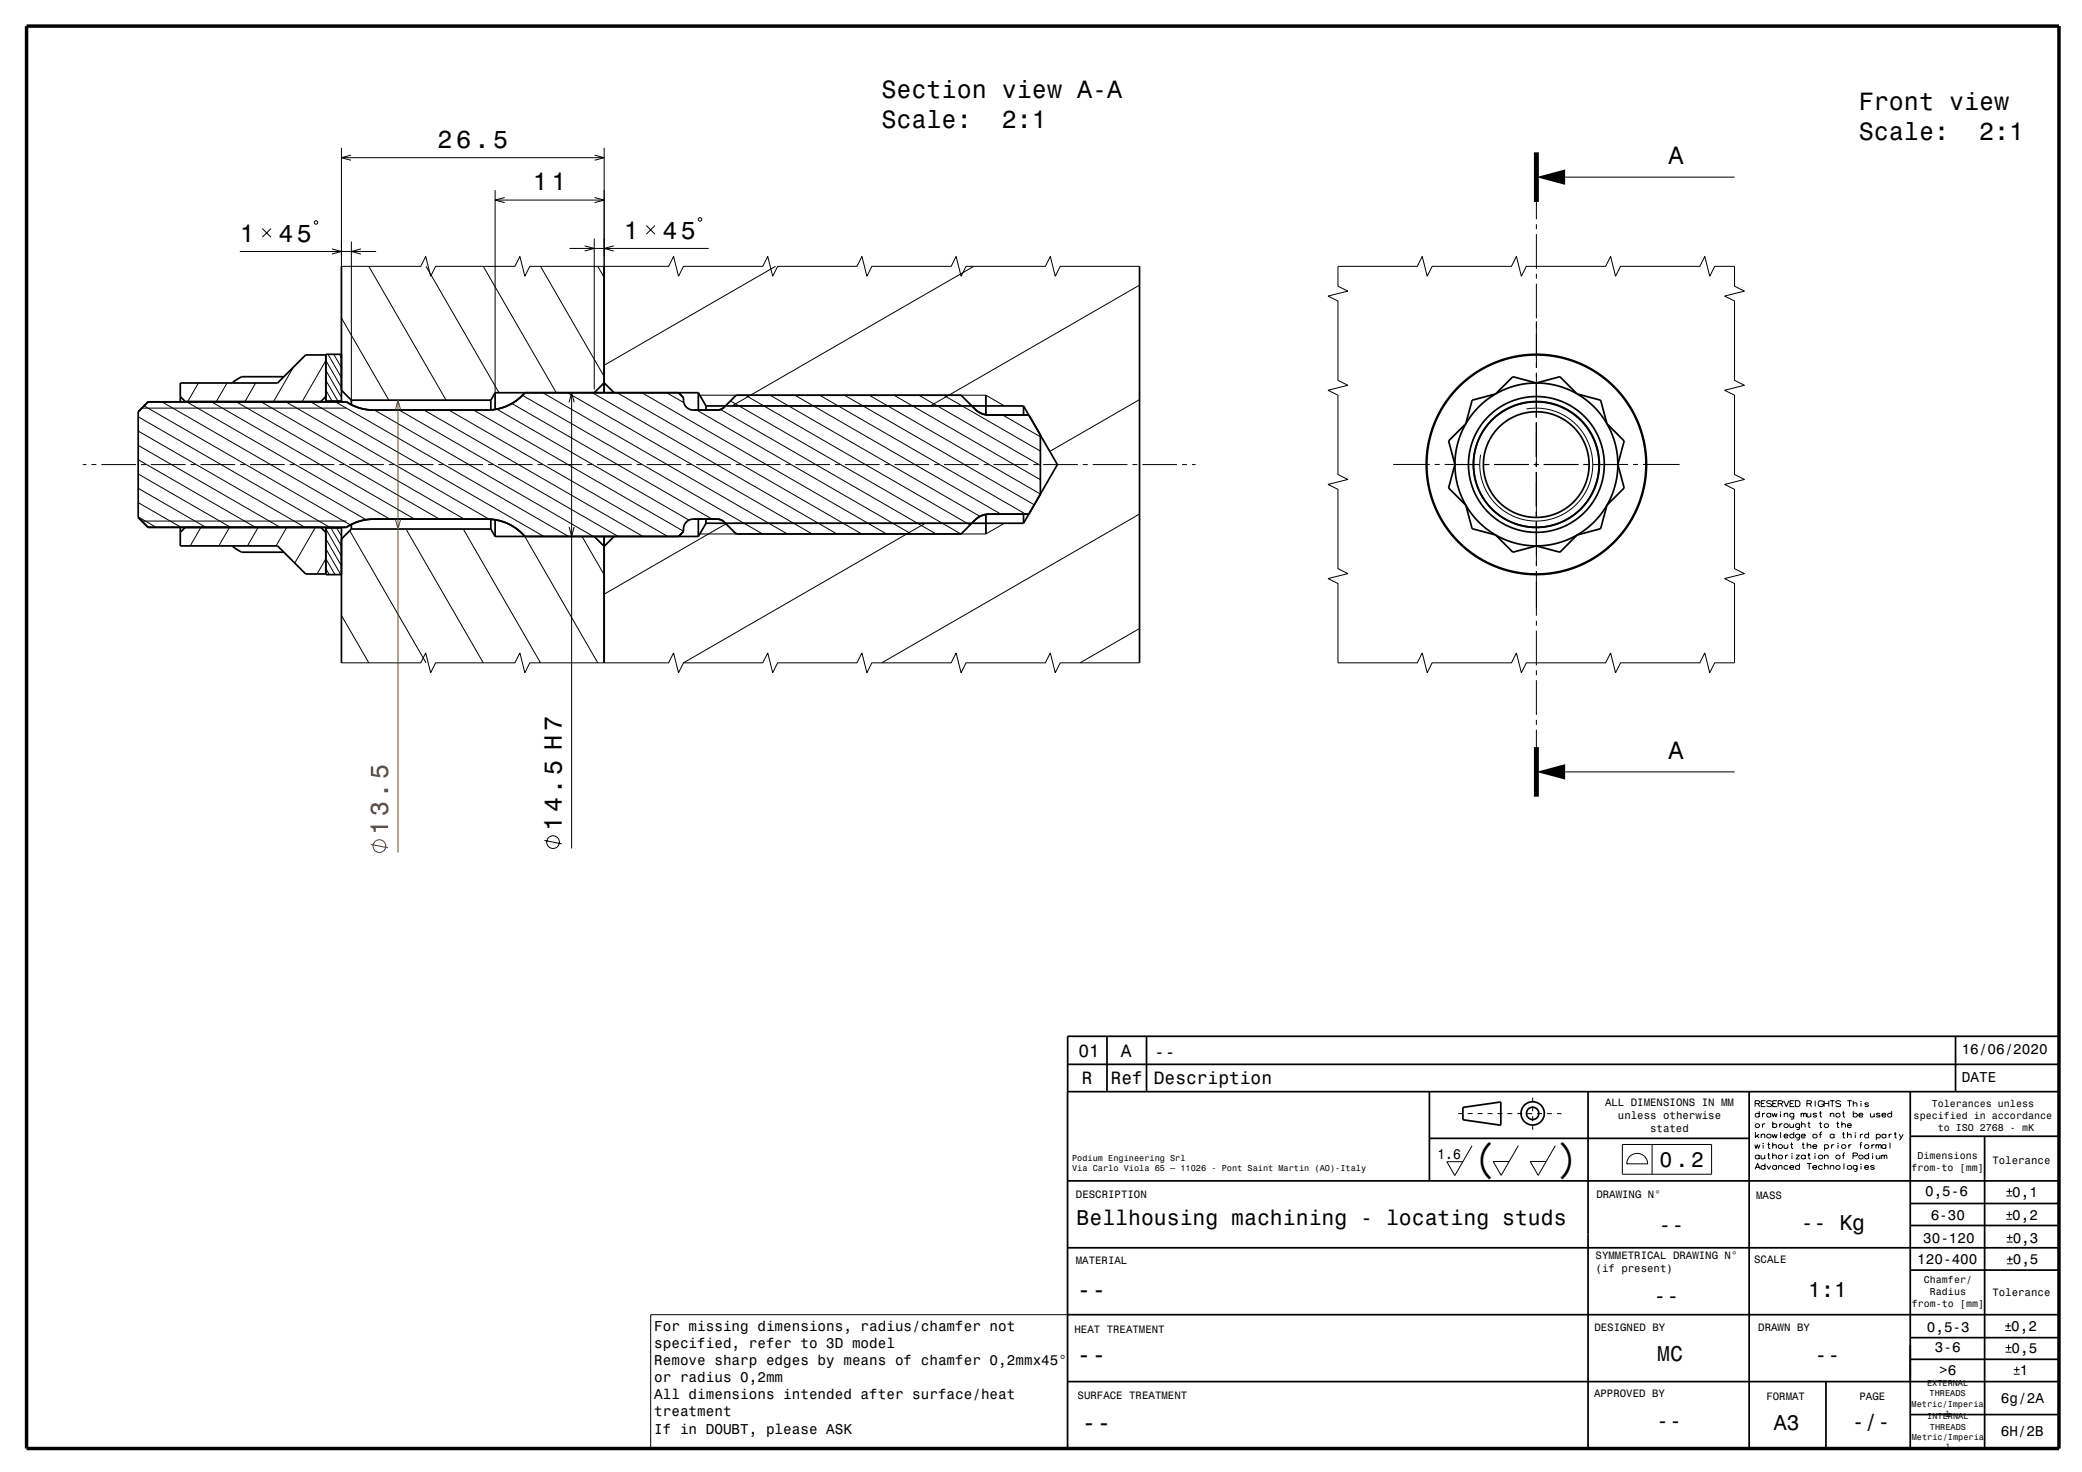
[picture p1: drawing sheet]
<svg xmlns="http://www.w3.org/2000/svg" width="420mm" height="297mm" viewBox="0 0 420 297" stroke-linecap="round" stroke-linejoin="round" font-family="sans-serif">
<g fill="none" stroke="#000" stroke-width=".2">
<path d="M68.9 29.8v48.8M68.9 31.8h53M70.8 31.3l-1.9 .5 1.9 .5M99.9 38.4v41.3M101.8 39.8l-1.9 .6 1.9 .5M119.9 31.3l2 .5-2 .5M119.9 39.8l2 .6-2 .5M121.9 29.8v46.8M315.7 35.7h34.2M48.4 50.7h27.5M52.9 46.1l1.8 1.8M54.7 46.1l-1.8 1.8"/>
<path d="M63.6 44.5h.3l.2 .3v.2l-.2 .2h-.3l-.2-.2v-.2zM66.9 50.2l2 .5-2 .6M68.9 53.7h16l1-2 1 4 1-2h16l1-2 1 4 1-2h28l1-2 1 4 1-2h16l1-2 1 4 1-2h16l1-2 1 4 1-2h16l1-2 1 4 1-2h16l1-2 1 4 1-2h16M70.9 48.7v31.9M72.8 50.2l-1.9 .5 1.9 .6M74.4 53.7l15.6 27M85.9 53.7l14.8 25.5M97.5 53.7l14.7 25.5M99.9 40.4h22M109 53.7l12.9 22.3M114.9 50.1h28.1M117.9 49.6l2 .5-2 .5"/>
<path d="M119.9 48.1v30.5M120.6 53.7l1.3 2.3M123.8 49.6l-1.9 .5 1.9 .5M130.4 45.5l1.7 1.8M132.1 45.5l-1.7 1.8M140.9 44.2l.2-.3h.2l.3 .3v.2l-.3 .2h-.2l-.2-.2zM156.4 53.7l-34.5 20M196.4 53.7l-48.7 28.2M229.9 57.5l-42.2 24.4M269.9 53.7h16l1-2 1 4 1-2h16l1-2 1 4 1-2h16l1-2 1 4 1-2h16l1-2 1 4 1-2h4v4l2 1-4 1 2 1v16l2 1-4 1 2 1v16l2 1-4 1 2 1v16l2 1-4 1 2 1v16h-4l-1 2-1-4-1 2h-16l-1 2-1-4-1 2h-16l-1 2-1-4-1 2h-16l-1 2-1-4-1 2h-16v-16l-2-1 4-1-2-1v-16l-2-1 4-1-2-1v-16l-2-1 4-1-2-1v-16l-2-1 4-1-2-1zM309.9 40.7v3.5M309.9 45.2v1"/>
<path d="M309.9 47.2v7M309.9 55.2v1M309.9 57.2v7M40 77.3l-2.1 3.7M45.8 77.3l-2.2 3.7M51.6 77.3l-2.2 3.7M59.2 74.1l-4 6.9M65.7 72.7l3.2 5.5M65.7 74.7l3.2 5.5M65.7 76.7l2.4 4.2M65.7 78.7l1.3 2.2M65.7 72.8l-4.7 8.2"/>
<path d="M66.2 71.5l2.7 4.7M67.3 71.5l1.6 2.7M68.5 71.5l.4 .7M68.9 64.2l9.5 16.5M105.4 79.8l48.4 27.9M109.5 79.2l49.3 28.5M114.5 79.2l49.3 28.5M115.3 79.2v92M119.5 79.2l49.3 28.5M124.5 79.2l49.3 28.5M129.5 79.2l49.3 28.5M134.5 79.2l3.4 2"/>
<path d="M141.2 79.7h57.7M150.3 79.7l45.4 26.2M155.3 79.7l42.4 24.5M160.3 79.7l41.6 24M165.3 79.7l41.6 24M170.3 79.7l38.4 22.2M175.3 79.7l34.6 20M180.3 79.7l29.6 17.1M185.3 79.7l24.6 14.2M190.3 79.7l19.6 11.3M198.9 79.7v4M198.9 79.7l3.7 2.2"/>
<path d="M309.9 77.3v4.9M309.9 64.8v9.4M309.9 75.2v9M16.7 93.7h.7M18.4 93.7h1M20.4 93.7h7M27.9 84.1l38.6 22.3M27.9 87l33.6 19.4M27.9 89.9l28.6 16.5M27.9 92.7l23.6 13.7M27.9 95.6l18.6 10.8M27.9 98.5l13.6 7.9"/>
<path d="M28.4 93.7h1M28.6 82.3h41.3M29.1 81.9l41.6 24M30.4 93.7h7M32.7 81.1l41.2 23.8M37.7 81.1l40.9 23.6M38.4 93.7h1M40.4 93.7h7M42.7 81.1l40.9 23.6M47.7 81.1l40.9 23.6M48.4 93.7h1M50.4 93.7h7"/>
<path d="M52.7 81.1l40.9 23.6M57.7 81.1l41 23.6M58.4 93.7h1M60.4 93.7h7M62.7 81.1l47 27.1M65.7 80.7l.1 .2M67.7 81.1l47 27.1M68.4 93.7h1M70.4 93.7h7M75.5 82.7l44.2 25.5M78.4 93.7h1M80.4 93.7h7"/>
<path d="M80.5 82.7l44.2 25.5M85.5 82.7l44.2 25.5M88.4 93.7h1M90.4 93.7h7M90.5 82.7l44.2 25.5M95.5 82.7l42.4 24.5M98.4 93.7h1M100.2 82.5l38.8 22.4M100.4 93.7h7M103.2 81.4l40.4 23.3M108.4 93.7h1M110.4 93.7h7"/>
<path d="M114.8 81.2l.5-2 .5 2M118.4 93.7h1M120.4 93.7h7M128.4 93.7h1M130.4 93.7h7M138.4 93.7h1M140.4 93.7h7M140.5 82.7l43.3 25M145.3 82.6l43.5 25.1M147.3 80.9l46.5 26.8M147.9 81.9h46M148.4 93.7h1"/>
<path d="M150.4 93.7h7M158.4 93.7h1M160.4 93.7h7M168.4 93.7h1M170.4 93.7h7M178.4 93.7h1M180.4 93.7h7M188.4 93.7h1M190.4 93.7h7M198.4 93.7h1M200.4 93.7h7M202.3 83.7l7.6 4.4"/>
<path d="M207.3 83.7l.4 .3M208.4 93.7h1M210.4 93.7h7M218.4 93.7h1M220.4 93.7h7M228.4 93.7h1M229.9 80.6l-18.1 10.5M230.4 93.7h7M238.4 93.7h1M240.4 93.7h.8M281 93.7h7.4M289.4 93.7h1"/>
<path d="M291.4 93.7h7M293.4 93.7h5M299.4 93.7h1M301.4 93.7h7M307.9 82.5a11.4 11.4 0 0 1 13.4 10.6 11.4 11.4 0 0 1-12.1 12 11.4 11.4 0 0 1-10.5-13.3M309.4 93.7h1M309.9 83.2v1M309.9 85.2v7M309.9 93.2v1M309.9 95.2v7M309.9 85.2v9M309.9 95.2v9"/>
<path d="M311.4 93.7h7M319.4 93.7h1M321.4 93.7h5M321.4 93.7h7M329.4 93.7h1M331.4 93.7h7.4M27.9 101.4l8.6 5M27.9 104.3l3.6 2.1M28.6 105.1h41.3M40.5 106.4l-2.1 3.7M46.3 106.4l-2.2 3.7M52.1 106.4l-2.2 3.7"/>
<path d="M57.8 106.4l-2.1 3.7M63.6 106.4l-4.1 7.2M65.7 106.7l3.2 5.5M65.7 108.7l3.2 5.5M65.7 110.7l3 5.2M65.7 112.7l1.9 3.2M65.7 114.7l.7 1.2M65.7 112.8l-1.7 3M66.8 106.5l2.1 3.7M67.9 106.5l1 1.7M70.5 107.1l15.4 26.6M81.9 106.7l15.6 27"/>
<path d="M93.5 106.7l15.5 27M105.9 108.2l14.7 25.5M114.8 106.3l.5 1.9 .5-1.9M117.4 108.2l4.5 7.8M141.2 107.7h57.7M146.7 105.6l-24.8 14.3M147.9 105.6h46M148 107.3l.8 .4M186.7 105.6l-48.8 28.1M198.9 103.8v3.9M202.6 105.6l-3.7 2.1M229.9 103.7l-52 30"/>
<path d="M309.9 103.2v1M309.9 105.2v5M309.9 105.2v9M309.9 115.2v9M68.9 133.7h16l1-2 1 4 1-2h16l1-2 1 4 1-2h28l1-2 1 4 1-2h16l1-2 1 4 1-2h16l1-2 1 4 1-2h16l1-2 1 4 1-2h16l1-2 1 4 1-2h16M68.9 124.2l5.5 9.5M229.9 126.8l-12 6.9M309.9 125.2v1M309.9 127.2v7M309.9 135.2v1M309.9 137.2v7M309.9 145.2v1"/>
<path d="M309.9 147.2v3.5M315.7 155.7h34.2M109.8 169.6l3.5 .7M294.2 224.7h.9M296.1 224.7h1M296.9 231.2l-3.4 6-1.6-2.8h3.2M298.1 224.7h1M300.1 224.7h1M302.1 224.7h1M304.1 224.7h1M306.1 224.7h1M306.3 231.1l-3.5 6-1.6-2.8h3.2"/>
<path d="M308.1 224.7h1M309.2 221.5v.7M309.2 223.2v1M309.2 225.2v1M309.2 227.2v.7M310.1 224.7h1M312.1 224.7h1M313.8 231.1l-3.5 6-1.6-2.8h3.2M314.1 224.7h.9M327.3 230.9h18v6h-18zM328.9 233.2a2.12 2.12 0 0 1 2.2-.3 2.12 2.12 0 0 1 1.3 1.9h-4.2a2.15 2.15 0 0 1 .7-1.6zM333.3 230.9v6"/>
<path d="M354 230.9l.3 .8 .2-.8 .3 .8 .2-.8M354 235.9l.6-1.2 .5 1.2M354.1 222.7h.7l.2-.4-.3-.2h-.6v1.2M354.1 228.4v1.2M354.2 235.5h.7M354.4 229.2l.5 .4M354.6 222.7l.4 .6M354.9 228.8l-.8 .6M354.9 224.8a.44 .44 0 0 0-.7-.1 .44 .44 0 0 0 0 .6 .44 .44 0 0 0 .7-.1M354.9 233.2a.44 .44 0 0 0-.7-.1 .44 .44 0 0 0 0 .7 .44 .44 0 0 0 .7-.1M354.9 224.2v1.2M354.9 233.1v.7"/>
<path d="M355.3 233.1v.7h.4l.3-.2M355.3 229l.3-.2 .4 .1v.7M355.3 228.8v.8M355.3 222.6h.6M355.6 224.6v.8M355.6 226.7v.8M355.7 230.6h.1M355.7 231v.7M356 233.1v.7M356.1 235.3a.44 .44 0 0 0-.7-.1 .44 .44 0 0 0 0 .7 .44 .44 0 0 0 .7-.1M356.1 234.7v1.2M356.1 224.6l-.4 .1-.1 .2"/>
<path d="M356.1 226.7l-.4 .1-.1 .3M356.2 222.1h-.9v1.2h.9M356.4 235.2l.4 .7 .4-.7M356.6 230.9h.4M356.6 233h.4M356.8 230.5v1l.3 .2M356.8 232.6v1l.3 .2M357.2 224.8a.44 .44 0 0 0-.6-.1 .44 .44 0 0 0 0 .6 .44 .44 0 0 0 .6-.1M357.2 224.6v.8M357.4 222.3l-.4-.2a.43 .43 0 0 0-.6 .3l.8 .4 .2 .3-.2 .1-.4 .1-.4-.2M357.5 224.6l.2 .8 .3-.8 .2 .8 .3-.8M357.5 228.8l.2 .8 .3-.8 .2 .8 .3-.8"/>
<path d="M357.6 226.9a.44 .44 0 0 1 .7-.1 .44 .44 0 0 1 0 .7 .44 .44 0 0 1-.7-.2M357.6 231.1l.3-.2 .4 .1v.7M357.6 233.2l.3-.1h.4v.7M357.6 226.3v1.2M357.6 230.5v1.2M357.6 232.6v1.2M357.6 222.6h.6M358.4 235.3a.44 .44 0 0 0-.7-.1 .44 .44 0 0 0 0 .7 .44 .44 0 0 0 .7-.1M358.4 235.2v.7M358.5 222.1h-.9v1.2h.9M358.7 222.7h.7l.2-.4-.2-.2h-.7v1.2M358.8 235.4l.3-.2h.3l.1 .7"/>
<path d="M358.8 235.2v.7M359 226.7v.8M359.2 224.3h.1M359.2 224.7v.7M359.2 228.4v1.2M359.2 222.7l.4 .6M359.6 226.7l-.4 .1-.2 .3M359.8 222.1l.6 1.2 .5-1.2M359.9 229.2h.8a.42 .42 0 0 0-.5-.4 .42 .42 0 0 0-.3 .6 .42 .42 0 0 0 .6 .2l.2-.2M359.9 230.9l.1 .8h.3l.4-.2M359.9 224.8l.4-.2 .3 .1 .1 .7M359.9 224.6v.8"/>
<path d="M360.2 233.1v.7M360.7 230.9v.8M360.7 235.3a.44 .44 0 0 0-.7-.1 .44 .44 0 0 0 0 .7 .44 .44 0 0 0 .7-.1M360.7 233.1h-.3l-.2 .3M361 235.5l.2 .4h.4l.3-.1M361.1 226.7v.7l.4 .1 .3-.2M361.1 235.3l.5-.1 .3 .3h-.9zM361.1 222.6h.6M361.2 230.9h.5M361.4 230.5v1l.3 .2M361.5 232.7h.1M361.5 233.1v.7"/>
<path d="M361.8 226.7v.8M361.9 224.8a.44 .44 0 0 0-.7-.1 .44 .44 0 0 0 0 .6 .44 .44 0 0 0 .7-.1M361.9 224.6l-.1 1.1h-.5M361.9 229a.44 .44 0 0 0-.7-.1 .44 .44 0 0 0 0 .7 .44 .44 0 0 0 .7-.2M361.9 228.4v1.2M362 222.1h-.9v1.2h.9M362.2 222.1h.5a.64 .64 0 0 1 .4 .6 .64 .64 0 0 1-.4 .6h-.5zM362.3 233.1h.7l-.7 .7h.7M363 226.9a.44 .44 0 0 0-.6-.1 .44 .44 0 0 0 0 .7 .44 .44 0 0 0 .6-.2M363 226.7v1.1l-.6 .1M363 229a.44 .44 0 0 0-.6-.1 .44 .44 0 0 0 0 .7 .44 .44 0 0 0 .6-.2M363 228.8v1.1l-.6 .1"/>
<path d="M363 235.3a.44 .44 0 0 0-.6-.1 .44 .44 0 0 0 0 .7 .44 .44 0 0 0 .6-.1M363 234.7v1.2M363.3 224.8l.3-.2 .3 .2 .3-.2 .2 .8M363.3 224.6v.8M363.4 229.2h.8a.42 .42 0 0 0-.6-.4 .42 .42 0 0 0-.2 .6 .42 .42 0 0 0 .6 .2l.2-.2M363.4 226.9l.3-.2 .4 .1v.7M363.4 226.3v1.2M363.5 230.9h.5M363.7 230.5v1l.4 .2M363.9 224.8v.6M364.2 233.2a.44 .44 0 0 0-.7-.1 .44 .44 0 0 0 0 .7 .44 .44 0 0 0 .7-.1M364.2 233.1v.7"/>
<path d="M364.5 222.7h.7l.2-.4-.2-.2h-.7v1.2M364.5 234.7h.9M364.5 224.6l.1 .7 .4 .1 .3-.2M364.6 231.1l.3-.2 .3 .1 .1 .7M364.6 230.5v1.2M364.7 226.7h.5M364.7 233h.5M364.9 226.3v1l.3 .2M364.9 232.6v1l.3 .2M365 234.7v1.2M365.1 222.7l.3 .6M365.3 224.6v.8"/>
<path d="M365.7 231.3h.8a.42 .42 0 0 0-.5-.3 .42 .42 0 0 0-.3 .6 .42 .42 0 0 0 .6 .1l.2-.2M365.7 235.5l.2 .4h.3l.3-.1M365.7 235.3l.5-.1 .2 .1 .1 .2h-.8zM366.1 232.7h.1M366.1 233.1v.7M366.2 222.1v1.2M366.5 224.8l-.3-.2-.3 .1-.2 .1 .8 .5-.5 .1-.3-.2M367 224.6h.5M367 226.7h.5M367 228.9h.5M367.2 224.2v1l.4 .2M367.2 226.3v1l.4 .2"/>
<path d="M367.5 228.4l-.3 .2v1M367.7 235.3a.44 .44 0 0 0-.7-.1 .44 .44 0 0 0 0 .7 .44 .44 0 0 0 .7-.1M367.9 222.4a.59 .59 0 0 0-.9-.2 .59 .59 0 0 0 0 .9 .59 .59 0 0 0 .9-.1v-.2h-.4M368 222.6h.9M368 222.1v1.2M368.1 231.1a.45 .45 0 0 1 .6-.1 .45 .45 0 0 1 0 .7 .45 .45 0 0 1-.6-.2M368.1 233.2l.3-.1h.3l.1 .7M368.1 235.4l.3-.2h.3l.1 .7M368.1 230.9v1.2M368.1 233.1v.7M368.1 234.7v1.2M368.9 222.1v1.2"/>
<path d="M369.2 222.1h.9M369.2 224.8l.3-.2 .4 .1 .1 .7M369.2 235.4l.3-.2h.4l.1 .7M369.2 224.6v.8M369.2 235.2v.7M369.5 230.9v.8M369.6 222.1v1.2M370 229a.44 .44 0 0 0-.7-.1 .44 .44 0 0 0 0 .7 .44 .44 0 0 0 .7-.2M370 228.8v.8M370 230.9l-.3 .1-.2 .3M370.5 226.7h.5M370.7 226.3v1l.3 .2"/>
<path d="M370.8 230.6h.1M370.8 231v.7M371.3 222.3l-.4-.2a.43 .43 0 0 0-.6 .3l1 .5a.57 .57 0 0 1-1 .2M371.5 226.9l.4-.2 .3 .1 .1 .7M371.5 226.3v1.2M371.7 224.6h.4M371.7 228.8h.4M371.7 233.1h.4M371.9 224.2v1l.3 .2M371.9 228.4v1l.3 .2M372 234.7v1.2M372.2 232.6l-.4 .2v1"/>
<path d="M372.6 222.1h1M372.7 227.1h.8a.42 .42 0 0 0-.6-.4 .42 .42 0 0 0-.2 .6 .42 .42 0 0 0 .6 .2l.2-.2M372.7 229l.3-.2 .4 .1v.7M372.7 228.4v1.2M373 230.9v.8M373.1 222.1v1.2M373.5 230.9l-.3 .1-.2 .3M373.8 233.2h.7l.2-.4-.2-.2h-.7v1.2M373.9 222.7l.3-.2 .3 .1 .1 .7M373.9 224.8a.45 .45 0 0 1 .6-.1 .45 .45 0 0 1 0 .7 .45 .45 0 0 1-.6-.2M373.9 222.1v1.2M373.9 224.2v1.2"/>
<path d="M374.3 228.5h.1M374.3 228.9v.7M374.6 235.3a.44 .44 0 0 0-.6-.1 .44 .44 0 0 0 0 .7 .44 .44 0 0 0 .6-.1M374.6 235.2v1l-.5 .1M375 225h.8a.42 .42 0 0 0-.5-.4 .42 .42 0 0 0-.3 .6 .42 .42 0 0 0 .6 .2l.2-.2M375.2 231h.4M375.3 228.8v.8M375.4 222.2h.1M375.4 234.9h.1M375.4 222.6v.7M375.4 235.2v.7M375.7 230.5l-.4 .2v1"/>
<path d="M375.8 228.8l-.3 .1-.2 .3M376.1 235.5l.2 .4h.4l.3-.1M376.2 235.3l.5-.1 .3 .3h-.9zM377 222.7l-.3-.2h-.4l-.1 .2 .8 .4-.5 .2-.3-.2M377 229a.44 .44 0 0 0-.7-.1 .44 .44 0 0 0 0 .7 .44 .44 0 0 0 .7-.2M377 233.2a.44 .44 0 0 0-.7-.1 .44 .44 0 0 0 0 .7 .44 .44 0 0 0 .7-.1M377 228.4v1.2M377 232.6v1.2M377.3 224.6l.1 .7 .3 .1 .4-.2M377.6 230.9v.8M377.8 232.7h.1M377.8 233.1v.7"/>
<path d="M378.1 224.6v.8M378.1 235.3l-.3-.1-.5 .1 .8 .4-.1 .2h-.4l-.3-.1M378.1 230.9l-.3 .1-.2 .3M378.4 231.2l.3-.3 .3 .3 .3-.3 .2 .8M378.4 230.9v.8M378.5 233.1v.7h.4l.3-.2M378.5 229a.45 .45 0 0 1 .7-.1 .45 .45 0 0 1 0 .7 .45 .45 0 0 1-.7-.2M378.5 228.8v1.2M379 231.2v.5M379.2 233.1v.7M379.3 224.8l-.3-.2-.3 .1-.2 .1 .8 .5-.5 .1-.3-.2M379.6 233.3l.3-.2 .2 .2 .4-.2 .1 .7"/>
<path d="M379.6 233.1v.7M379.6 225h.8a.42 .42 0 0 0-.5-.4 .42 .42 0 0 0-.3 .6 .42 .42 0 0 0 .7 .2l.1-.2M380.1 233.3v.5M380.4 229a.44 .44 0 0 0-.6-.1 .44 .44 0 0 0 0 .7 .44 .44 0 0 0 .6-.2M380.4 231.1a.44 .44 0 0 0-.6-.1 .44 .44 0 0 0 0 .7 .44 .44 0 0 0 .6-.2M380.4 228.8v.8M380.4 230.9v.8M381.1 228.8v.8M381.3 230.5v1.2M381.6 224.8a.44 .44 0 0 0-.7-.1 .44 .44 0 0 0 0 .6 .44 .44 0 0 0 .7-.1M381.6 224.2v1.2M381.6 228.8l-.3 .1-.2 .3"/>
<path d="M382.1 228.8h.5M382.3 228.4v1l.3 .2M383.1 228.8l.4 .8M383.9 228.8l-.5 1-.3 .2M405.3 239.8v1.2M404.7 246h1.2M404.7 245.1h1.2M404.7 241.3h1.2M404.7 240.4h1.2M404.8 250.6h1.2M404.8 249.7h1.2M404.8 255h1.2"/>
<path d="M404.8 254.1h1.2M405.3 244.5v1.2M405.4 249.1v1.2M405.4 253.5v1.2M215.4 265.3h-84.1v27M404.5 268.5h1.2M404.5 267.5h1.2M404.6 272.8h1.2M404.6 271.9h1.2M405.1 266.9v1.2M405.2 271.3v1.2M406.2 277.3h1.2"/>
<path d="M406.2 276.3h1.2M406.8 275.7v1.2"/>
<circle cx="111.6" cy="169.9" r="1.28"/>
<circle cx="354.5" cy="227.1" r=".43"/>
<circle cx="356.8" cy="229.3" r=".43"/>
<circle cx="359.2" cy="231.4" r=".43"/>
<circle cx="359.2" cy="233.5" r=".43"/>
<circle cx="360.3" cy="227.1" r=".43"/>
<circle cx="366.1" cy="229.3" r=".43"/>
<circle cx="367.3" cy="233.5" r=".43"/>
<circle cx="368.4" cy="227.1" r=".43"/>
<circle cx="370.8" cy="225" r=".43"/>
<circle cx="370.8" cy="233.5" r=".43"/>
<circle cx="370.8" cy="235.6" r=".43"/>
<circle cx="371.9" cy="231.4" r=".43"/>
<circle cx="373.1" cy="235.6" r=".43"/>
<circle cx="375.4" cy="233.5" r=".43"/>
<circle cx="376.6" cy="231.4" r=".43"/>
</g>
<g fill="none" stroke="#000" stroke-width=".35">
<path d="M68.9 53.7v27.4M121.9 53.7v25.5M229.9 53.7v80M57.3 76h-8.5l-1.9 1.3M65.7 71.6h-4l-5.7 5.7h-19.6v3.8M68.9 78.7l2 2M68.9 71.5h-3.2v9.6M99.9 79.2h41M99.9 79.2l-.9 1.5M99.9 79.2v3.4M105.9 79.2a10 10 0 0 1-7.6 3.5h-22.9a10 10 0 0 1-5.5-1.6h-40l-2 2v21.3l2 2h40a10 10 0 0 1 5.5-1.7h22.9a10 10 0 0 1 7.6 3.5M119.9 79.2l2-2 2 2"/>
<path d="M136.9 79.2l1 1a2.07 2.07 0 0 0 2 2.5h4.8l.7-.1 .6-.4 2.5-2.5h45.4l2.8 2.9M140.9 79.2l1.5 2.7M140.9 79.2v3.5M198.9 79.7v4M36.4 80l1 1M37.4 81h27.3M37.4 81v.1M64.7 81v.1M65.7 80l-1 1M65.7 80.9h3.2M70.9 80.7h28.1M70.9 80.7v1"/>
<path d="M99 80.7v2M142.4 81.9h64.1M142.4 81.9v.8M196 81.9l.7 .7M196.7 82.6l1 .7 1.4 .4h8.5l2.3 4v12l-2.3 4-8.6 .1-1.2 .3-1.1 .8M206.5 81.9l6.8 11.9-6.8 11.8M206.5 81.9v1.8M297 80.7l4.7-1.2 3.5-3.5 4.7 1.3 4.8-1.3 3.5 3.5 4.7 1.3 1.3 4.7 3.4 3.5-1.2 4.7 1.2 4.8-3.4 3.4-1.3 4.8-4.7 1.2-3.5 3.5-4.8-1.3-4.7 1.3-3.5-3.5-4.7-1.2-1.3-4.8-3.5-3.4 1.3-4.8-1.3-4.7 3.5-3.5zM36.4 106.4v3.7h19.6l5.7 5.7h4M37.4 106.4h.1M37.4 106.4l-1 1M46.9 110.1l1.9 1.3h8.5"/>
<path d="M64.7 106.4h.1M64.7 106.4l1 1M65.7 106.4v9.5h3.2M65.7 106.5h3.2M68.9 106.4v27.3M70.9 105.8v.9M70.9 106.7h28.1M70.9 106.7l-2 2M99 104.8v1.9M99 106.7l.9 1.5M99.9 104.9v3.3M99.9 108.2h41"/>
<path d="M119.9 108.2l2 2 2-2M121.9 108.2v25.5M140.9 104.7v3.5M142.4 105.6l-1.5 2.6M142.4 105.6h64.1M142.4 104.7v.9M196.7 104.9l-2.8 2.8h-45.4l-2.4-2.4-.9-.5-5.3-.1a2.08 2.08 0 0 0-2 2.5l-1 1M196.7 104.9l-.7 .7M198.9 103.8v3.9M206.5 103.7v1.9M215.5 214.7h200.1M223.3 209.1v11.2"/>
<path d="M231.3 209.1v11.1M394.5 209.1v11.2M415.4 206.8v85.5h-200v-72h200M415.4 209.1h-200v11.2M215.4 238.3h200M288.4 220.3v18M288.4 229.7h64.5M295.1 223.4l7.7-1.1v4.7l-7.7-1.1zM320.4 220.3v72M352.9 220.3v72M385.4 220.3v72M385.4 229.3h30"/>
<path d="M400.4 229.3v63M215.4 251.8h200M385.4 247.3h30M385.4 256.3h30M385.4 242.8h30M215.4 265.3h200M215.4 278.8h200M368.4 278.8v13.5M385.4 274.3h30M385.4 269.9h30M385.3 285.4h30"/>
<circle cx="309.9" cy="93.7" r="10.7"/>
<circle cx="309.9" cy="93.7" r="12.7"/>
<circle cx="309.9" cy="93.7" r="22.2"/>
<circle cx="309.9" cy="93.7" r="16.4"/>
<circle cx="309.9" cy="93.7" r="22.1"/>
<circle cx="309.9" cy="93.7" r="13.7"/>
<circle cx="309.2" cy="224.6" r="1.25"/>
<circle cx="309.2" cy="224.6" r="2.35"/>
</g>
<path d="M5.4 5.3h410v287h-410z" fill="none" stroke="#000" stroke-width=".7" stroke-linecap="butt"/>
<path d="M309.9 30.7v10M309.9 150.7v10" fill="none" stroke="#000" stroke-width="1" stroke-linecap="butt"/>
<g fill="#000">
<path d="M309.9 35.7l5.8-1.5v3.1z" fill-rule="evenodd"/>
<path d="M309.9 155.7l5.8-1.5v3.1z" fill-rule="evenodd"/>
</g>
<g fill="none" stroke="#804000" stroke-width=".2">
<path d="M79.8 82.7l.5-2 .5 2M80.3 80.7v91.3M79.8 104.8l.5 1.9 .5-1.9M74.8 170.4l3.5 .7"/>
<circle cx="76.5" cy="170.7" r="1.28"/>
</g>
<g font-size="8.9">
<text x="298.4" y="237.2">(</text>
<text x="314.6" y="237.2">)</text>
</g>
<g font-size="5">
<text x="177.8" y="19.7">Section view A-A</text>
<text x="375" y="22.2">Front view</text>
<text x="88.3" y="29.8">26.5</text>
<text x="177.8" y="25.7">Scale:</text>
<text x="202.1" y="25.7">2:1</text>
<text x="375" y="28.3">Scale:</text>
<text x="399.3" y="28.3">2:1</text>
<text x="336.6" y="33.1">A</text>
<text x="107.5" y="38.4">11</text>
<text x="48.4" y="48.7">1</text>
<text x="56.2" y="48.7">45</text>
<text x="125.8" y="48.1">1</text>
<text x="133.6" y="48.1">45</text>
<text x="336.6" y="153.1">A</text>
<text x="113.3" y="167.6" transform="rotate(-90 113.3 167.6)">14.5 H7</text>
<text x="217.2" y="261.9">--</text>
<text x="217.2" y="275.1">--</text>
<text x="218.2" y="288.8">--</text>
</g>
<text font-size="5" fill="#804000" x="78.3" y="168.4" transform="rotate(-90 78.3 168.4)">13.5</text>
<g font-size="4.3">
<text x="334.8" y="235.4">0.2</text>
<text x="217.2" y="247.2">Bellhousing machining - locating studs</text>
<text x="334.6" y="248.6">--</text>
<text x="363.3" y="248.2">-- Kg</text>
<text x="333.6" y="262.9">--</text>
<text x="364.8" y="261.6">1:1</text>
<text x="334.3" y="274.7">MC</text>
<text x="366" y="274.8">--</text>
<text x="334.1" y="288.1">--</text>
<text x="357.9" y="288.6">A3</text>
<text x="373.5" y="288.2">-/-</text>
</g>
<g font-size="3.6">
<text x="217.6" y="213.3">01</text>
<text x="226.1" y="213.3">A</text>
<text x="232.8" y="213.5">--</text>
<text x="218.2" y="218.7">R</text>
<text x="224.1" y="218.7">Ref</text>
<text x="232.8" y="218.7">Description</text>
</g>
<g font-size="2.9">
<text x="395.7" y="212.8">16/06/2020</text>
<text x="395.8" y="218.2">DATE</text>
<text x="290" y="233.8">1.6</text>
<text x="388.3" y="241.3">0,5-6</text>
<text x="405.9" y="241.4">0,1</text>
<text x="388" y="250.7">30-120</text>
<text x="389.5" y="246.1">6-30</text>
<text x="405.9" y="246.1">0,2</text>
<text x="406" y="250.7">0,3</text>
<text x="386.8" y="255">120-400</text>
<text x="406" y="255.1">0,5</text>
<text x="132" y="268.5">For missing dimensions, radius/chamfer not</text>
<text x="388.7" y="268.8">0,5-3</text>
<text x="405.7" y="268.6">0,2</text>
<text x="132" y="272">specified, refer to 3D model</text>
<text x="132" y="275.4">Remove sharp edges by means of chamfer 0,2mmx45°</text>
<text x="390.3" y="272.9">3-6</text>
<text x="405.8" y="273">0,5</text>
<text x="132" y="278.9">or radius 0,2mm</text>
<text x="391.2" y="277.5">&gt;6</text>
<text x="407.4" y="277.4">1</text>
<text x="132" y="282.3">All dimensions intended after surface/heat</text>
<text x="132" y="285.8">treatment</text>
<text x="403.7" y="283">6g/2A</text>
<text x="132" y="289.2">If in DOUBT, please ASK</text>
<text x="403.6" y="289.8">6H/2B</text>
</g>
<g font-size="2.2">
<text x="323.8" y="223.2">ALL DIMENSIONS IN MM</text>
<text x="326.4" y="225.8">unless otherwise</text>
<text x="332.9" y="228.4">stated</text>
<text x="401.9" y="234.9">Tolerance</text>
<text x="217" y="241.8">DESCRIPTION</text>
<text x="322" y="241.7">DRAWING N°</text>
<text x="354.3" y="242">MASS</text>
<text x="217" y="255">MATERIAL</text>
<text x="321.9" y="254">SYMMETRICAL DRAWING N°</text>
<text x="321.9" y="256.6">(if present)</text>
<text x="353.9" y="254.8">SCALE</text>
<text x="401.9" y="261.5">Tolerance</text>
<text x="216.7" y="269">HEAT TREATMENT</text>
<text x="321.6" y="268.5">DESIGNED BY</text>
<text x="354.7" y="268.5">DRAWN BY</text>
<text x="321.6" y="281.8">APPROVED BY</text>
<text x="217.4" y="282.2">SURFACE TREATMENT</text>
<text x="356.3" y="282.6">FORMAT</text>
<text x="375.1" y="282.5">PAGE</text>
</g>
<g font-size="2">
<text x="386" y="225.8">specified in accordance</text>
<text x="389.7" y="223.4">Tolerances unless</text>
<text x="386.8" y="233.8">Dimensions</text>
<text x="390.9" y="228.2">to ISO 2768 - mK</text>
<text x="385.6" y="236.2">from-to [mm]</text>
<text x="385.7" y="263.8">from-to [mm]</text>
<text x="388.1" y="258.9">Chamfer/</text>
<text x="389.3" y="261.3">Radius</text>
</g>
<g font-size="1.7">
<text x="216.3" y="234.2">Podium Engineering Srl</text>
<text x="216.3" y="236.3">Via Carlo Viola 65 – 11026 - Pont Saint Martin (AO)-Italy</text>
<text x="388.7" y="279.7">EXTERNAL</text>
<text x="389.3" y="281.7">THREADS</text>
<text x="385.6" y="283.8">Metric/Imperia</text>
<text x="388.8" y="286.4">INTERNAL</text>
<text x="392.4" y="285.9">l</text>
<text x="385.7" y="290.5">Metric/Imperia</text>
<text x="389.3" y="288.5">THREADS</text>
<text x="392.4" y="292.6">l</text>
</g>
</svg>
